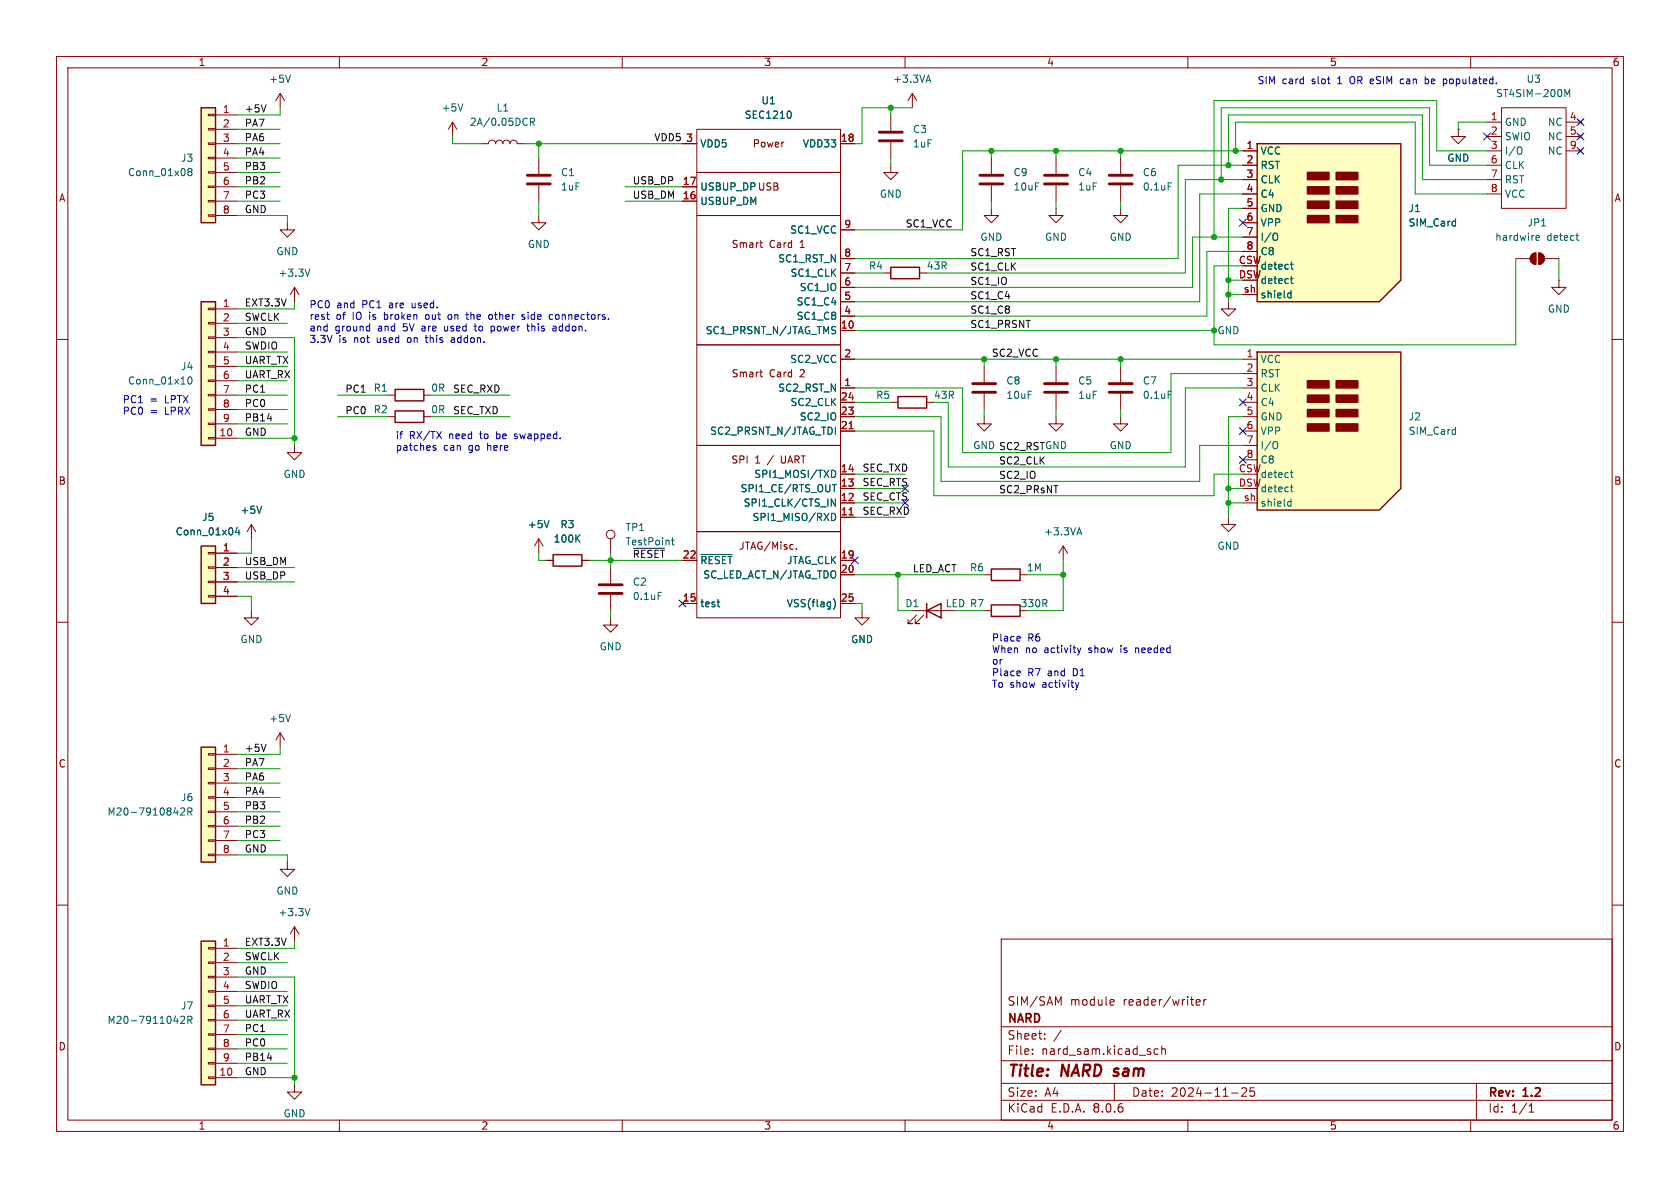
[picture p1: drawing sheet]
<svg xmlns="http://www.w3.org/2000/svg" width="297mm" height="210mm" viewBox="0 0 297 210" stroke-linecap="round" stroke-linejoin="round" font-family="sans-serif">
<g fill="none" stroke="#840000" stroke-width=".18">
<path d="M10 10h277v190h-277zM12 12h273v186h-273zM60 10v2M110 10v2M160 10v2M210 10v2M260 10v2M186.7 36.8v1.3h1.3l-1.3 1.3-1.3-1.3h1.3M10 60h2M285 60h2M10 110h2M161.3 108h7.6"/>
<path d="M162.1 108.7l-1.6 1.5h.8h-.8v-.7M163.3 108.7l-1.5 1.5h.8h-.8v-.7M174 108h1.3M174 101.6h1.3M180.3 101.6h1.3M285 110h2M10 160h2M285 160h2M177 166h108v32h-108zM187.1 177.3l.5-1.1v1.5M196.5 176.7l.4 .1 .1 .3-.8 .1M196.9 177.6l-.4 .1"/>
<path d="M211.5 177.2l.7-.1-.1-.3-.4-.1-.2 .2v.7h.6M212.8 176.7v1M213.2 176.7l-.2 .1-.2 .2M60 198v2M110 198v2M160 198v2M177 194.5h108M177 191.5h108M177 187.5h108M177 181.5h108M182.5 186.3v.1M182.5 185.5v.1"/>
<path d="M184.7 183.6v.1M184.7 182.8v.1M187.6 182.1l-1.3 2M197 191.5v3M204.7 185.5l-.4-.1-.3 .3v.4l.2 .2h.5M205.4 185.5l.2-.1 .4 .1v.9M205.4 184.9v1.5M210 198v2M217.7 193.2h1.2M219.5 192.4l.6-.1 .2 .1 .1 .3-.9 1.1h.9M221.7 192.3h-.7v.7l.2-.1h.5l.1 .3-.1 .5-.2 .1-.5-.1M260 198v2"/>
<path d="M261 191.5v6.5M270.3 196.6h.9M270.3 195.5l.4-.4v1.5"/>
</g>
<path d="M163.8 108l2.6-1.3v2.5zM163.8 106.7v2.5M175.3 106.9h5v2.1h-5zM175.3 100.6h5v2h-5z" fill="none" stroke="#840000" stroke-width=".25"/>
<path d="M35.6 53.3h2.5v25.4h-2.5z" fill="#ffffc2"/>
<g fill="none" stroke="#840000" stroke-width=".18">
<path d="M80 21.6l-.8 1.3M80 21.6v2.5M80 21.6l.8 1.3M36.8 59.6h1.3v.2h-1.3zM36.8 57h1.3v.3h-1.3zM36.8 54.5h1.3v.2h-1.3zM38.1 54.6h3.8M38.1 57.2h3.8M38.1 59.7h3.8M36.8 77.3h1.3v.3h-1.3zM36.8 74.8h1.3v.3h-1.3zM36.8 72.3h1.3v.2h-1.3z"/>
<path d="M36.8 69.7h1.3v.3h-1.3zM36.8 67.2h1.3v.2h-1.3zM36.8 64.6h1.3v.3h-1.3zM36.8 62.1h1.3v.3h-1.3zM38.1 77.5h3.8M38.1 62.2h3.8M38.1 64.8h3.8M38.1 67.3h3.8M38.1 69.9h3.8M38.1 72.4h3.8M38.1 74.9h3.8M157.5 71.1h1.2"/>
<path d="M163.8 71.1h1.3M107.9 95.3v2.5M188 96.5l-.8 1.3M188 96.5v2.6M188 96.5l.7 1.3M107.9 109.2v1.3h1.3l-1.3 1.3-1.2-1.3h1.2M107.9 100.3v2.8M107.9 105.2v2.8M50.8 152.4v1.3h1.3l-1.3 1.2-1.3-1.2h1.3"/>
<circle cx="107.9" cy="94.5" r=".76"/>
</g>
<path d="M35.6 53.3h2.5v25.4h-2.5zM158.7 70.1h5.1v2h-5.1z" fill="none" stroke="#840000" stroke-width=".25"/>
<path d="M81.8 18.4l-.4 1.2M33.4 66.7l.1-.1a.68 .68 0 0 1 .5 .7 .68 .68 0 0 1-.5 .6 .84 .84 0 0 1-.1-1.2zM118.7 95.5h.5M118.9 95.1v1.1l.3 .1M190.5 94.2h.6M190.8 93.3l.4 1.3M116.3 104.7h.7" fill="none" stroke="#006464" stroke-width=".18"/>
<path d="M105.9 104.9h4.1M105.9 103.4h4.1" fill="none" stroke="#840000" stroke-width=".51"/>
<path d="M35.6 166.4h2.5v25.4h-2.5z" fill="#ffffc2"/>
<g fill="none" stroke="#840000" stroke-width=".18">
<path d="M161.3 16.5l-.8 1.3M161.3 16.5v2.6M161.3 16.5l.8 1.3M120.6 35.6h2.6M120.6 33h2.6M120.6 25.4h2.6M123.2 38.1h25.4v22.9h-25.4zM123.2 30.5h25.4v7.6h-25.4zM123.2 22.9h25.4v7.6h-25.4zM148.6 25.4h2.5M134.3 42.9h.5M134.5 43.6l.3 .2"/>
<path d="M148.6 58.4h2.5M148.6 55.9h2.5M148.6 53.3h2.5M148.6 50.8h2.5M148.6 48.3h2.5M148.6 45.7h2.5M148.6 40.6h2.5M268 45.7h2.5M270.8 45l.7-.3v2a1.02 1.02 0 0 1-.9-.6 1.02 1.02 0 0 1 .2-1.1zM272 44.7a1.02 1.02 0 0 1 1 1 1.02 1.02 0 0 1-1 1zM273 45.7h2.6M275.6 49.5v1.3h1.3l-1.3 1.3-1.3-1.3h1.3"/>
<path d="M275.6 49.5h.1M123.2 78.7h25.4v15.3h-25.4zM123.2 61h25.4v17.7h-25.4zM134.3 65.8h.5M134.5 66.4l.3 .2M148.6 68.6h2.5M148.6 63.5h2.5M148.6 76.2h2.5M148.6 73.7h2.5M148.6 71.1h2.5M120.6 99.1h2.6M123.2 94h25.4v15.2h-25.4z"/>
<path d="M140.1 96.3h.1M140.2 97l-.1 .1M140.8 97v.1M148.6 91.4h2.5M148.6 88.9h2.5M148.6 86.4h2.5M148.6 83.8h2.5M148.6 99.1h2.5M120.6 106.7h2.6M148.6 106.7h2.5M148.6 101.6h2.5M36.8 177.7h1.3v.2h-1.3z"/>
<path d="M36.8 175.1h1.3v.3h-1.3zM36.8 172.6h1.3v.2h-1.3zM36.8 170.1h1.3v.2h-1.3zM36.8 167.5h1.3v.3h-1.3zM38.1 167.6h3.8M38.1 170.2h3.8M38.1 172.7h3.8M38.1 175.3h3.8M38.1 177.8h3.8M52.1 163.8l-.8 1.3M52.1 163.8v2.6M52.1 163.8l.7 1.3"/>
<path d="M36.8 190.4h1.3v.2h-1.3zM36.8 187.8h1.3v.3h-1.3zM36.8 185.3h1.3v.2h-1.3zM36.8 182.8h1.3v.2h-1.3zM36.8 180.2h1.3v.3h-1.3zM38.1 190.5h3.8M38.1 180.3h3.8M38.1 182.9h3.8M38.1 185.4h3.8M38.1 188h3.8M52.1 191.8v1.2h1.2l-1.2 1.3-1.3-1.3h1.3"/>
</g>
<path d="M35.6 166.4h2.5v25.4h-2.5z" fill="none" stroke="#840000" stroke-width=".25"/>
<g fill="none" stroke="#006464" stroke-width=".18">
<path d="M139.6 19.6a.79 .79 0 0 1 0 1.3M163.8 14.2h.6M164.1 13.3l.5 1.2M147.5 58.4l.2 .2-.2 .4M147.6 57.7l.1 .1M271.5 42.3l.2 .2 .4-.1M271.5 41.8l.2-.2h.3l.1 .2v.1l-.6 .2M278.6 41.6h.5M278.8 42.3l.3 .2M147.7 75.5v1.3M123.9 98h5.5M147 83.1a.64 .64 0 0 1 .7 .7 .64 .64 0 0 1-.7 .6"/>
<path d="M147 90.7a.64 .64 0 0 1 .7 .7 .64 .64 0 0 1-.7 .6M147.1 85.7h.8M147.5 85.7v1.2M147.7 88.2v1.3l-.7-1.3v1.3M126.8 106.4h.4M127.1 107.3h.1M147.3 105.8a1.46 1.46 0 0 1 0 1.9M31.9 179.8l.5-.2 .3 .4-.8 .9h.8M54.8 160.6l-.4 1.3M33.2 180.3h.6l.1-.2v-.3l-.7-.2v1.3M33.5 180.3l.4 .6"/>
</g>
<path d="M150.1 75.8h.7M150.1 91h.7" fill="none" stroke="#a90000" stroke-width=".18"/>
<g fill="#840000" stroke="#840000" stroke-width=".18">
<path d="M272 44.7a1.02 1.02 0 0 1 1 1 1.02 1.02 0 0 1-1 1z"/>
<path d="M270.8 45l.7-.3v2a1.02 1.02 0 0 1-.9-.6 1.02 1.02 0 0 1 .2-1.1z"/>
</g>
<path d="M35.6 132.1h2.5v20.3h-2.5z" fill="#ffffc2"/>
<g fill="none" stroke="#840000" stroke-width=".18">
<path d="M85.1 25.4h1.3a.64 .64 0 0 1 .6-.6 .64 .64 0 0 1 .6 .6 .64 .64 0 0 1 .7-.6 .64 .64 0 0 1 .6 .6 .64 .64 0 0 1 .6-.6 .64 .64 0 0 1 .7 .6 .64 .64 0 0 1 .6-.6 .64 .64 0 0 1 .6 .6h1.3M157.5 20.3v2.8M157.5 25.1v2.8M152.4 108v1.2h1.3l-1.3 1.3-1.3-1.3h1.3M36.8 138.3h1.3v.3h-1.3zM36.8 135.8h1.3v.2h-1.3zM36.8 133.2h1.3v.3h-1.3zM38.1 133.4h3.8M38.1 135.9h3.8M38.1 138.4h3.8M49.5 129.5l-.7 1.3M49.5 129.5v2.6"/>
<path d="M49.5 129.5l.8 1.3M36.8 151h1.3v.3h-1.3zM36.8 148.5h1.3v.2h-1.3zM36.8 145.9h1.3v.3h-1.3zM36.8 143.4h1.3v.2h-1.3zM36.8 140.8h1.3v.3h-1.3zM38.1 141h3.8M38.1 143.5h3.8M38.1 146.1h3.8M38.1 148.6h3.8M38.1 151.1h3.8"/>
</g>
<path d="M35.6 132.1h2.5v20.3h-2.5z" fill="none" stroke="#840000" stroke-width=".25"/>
<path d="M93.8 21.6l.6-.1 .1-.2-.1-.3-.6-.1v1.3M94.1 21.6l.4 .6M51.3 126.3l-.4 1.3M31.9 142.9l.5-.1 .3 .4-.8 .9h.8M33.2 143.5l.6-.1 .1-.2v-.3l-.7-.1v1.3M33.5 143.5l.4 .6" fill="none" stroke="#006464" stroke-width=".18"/>
<path d="M155.4 24.9h4.1M155.4 23.4h4.1" fill="none" stroke="#840000" stroke-width=".51"/>
<path d="M35.6 19.1h2.5v20.3h-2.5z" fill="#ffffc2"/>
<g fill="none" stroke="#840000" stroke-width=".18">
<path d="M49.5 16.5l-.7 1.3M49.5 16.5v2.6M49.5 16.5l.8 1.3M265.4 19.1h11.5v17.7h-11.5zM36.8 38h1.3v.2h-1.3zM36.8 35.4h1.3v.3h-1.3zM36.8 32.9h1.3v.2h-1.3zM36.8 30.4h1.3v.2h-1.3zM36.8 27.8h1.3v.3h-1.3zM36.8 25.3h1.3v.2h-1.3zM36.8 22.7h1.3v.3h-1.3zM36.8 20.2h1.3v.2h-1.3z"/>
<path d="M38.1 20.3h3.8M38.1 22.9h3.8M38.1 25.4h3.8M38.1 27.9h3.8M38.1 30.5h3.8M38.1 33h3.8M38.1 35.6h3.8M38.1 38.1h3.8M50.8 39.4v1.2h1.3l-1.3 1.3-1.3-1.3h1.3M95.2 38.1v1.3h1.3l-1.3 1.2-1.2-1.2h1.2M95.2 27.9v2.8M95.2 32.8v2.8"/>
<path d="M157.5 29.2v1.3h1.2l-1.2 1.3-1.3-1.3h1.3M175.3 36.8v1.3h1.2l-1.2 1.3-1.3-1.3h1.3M175.3 27.9v2.8M175.3 32.8v2.8M186.7 27.9v2.8M186.7 32.8v2.8M198.1 36.8v1.3h1.3l-1.3 1.3-1.3-1.3h1.3M198.1 27.9v2.8M198.1 32.8v2.8M257.8 22.9v1.2h1.3l-1.3 1.3-1.3-1.3h1.3M257.8 22.9h.1M262.9 21.6h2.5"/>
<path d="M262.9 24.1h2.5M262.9 26.7h2.5M262.9 29.2h2.5M262.9 31.8h2.5M262.9 34.3h2.5M276.9 21.6h2.5M276.9 24.1h2.5M276.9 26.7h2.5M279 21.2l.8 .8M279 23.7l.8 .8M279 26.3l.8 .8M279.8 21.2l-.8 .8"/>
<path d="M279.8 23.7l-.8 .8M279.8 26.3l-.8 .8M156.2 48.3h1.3M162.6 48.3h1.2M217.2 53.3v1.3h1.2l-1.2 1.3-1.3-1.3h1.3M186.7 64.8v2.8M186.7 69.6v2.8M198.1 64.8v2.8M198.1 69.6v2.8M95.2 95.3v2.5M95.2 95.3l-.7 1.2M95.2 95.3l.8 1.2"/>
<path d="M217.2 91.4v1.3h1.2l-1.2 1.3-1.3-1.3h1.3"/>
</g>
<path d="M35.6 19.1h2.5v20.3h-2.5zM157.5 47.2h5.1v2.1h-5.1z" fill="none" stroke="#840000" stroke-width=".25"/>
<path d="M51.3 13.3l-.4 1.2M276.6 17.1v-1.3l.5 .9 .4-.9v1.3M33.5 30.3l-.3-.2 .3-.3h.2l.2 .2-.2 .3M33.5 30.3l-.3 .3v.2l.3 .3h.2l.2-.3v-.3l-.2-.2M33.5 30.3h.2M206.5 32.3h.6M268.8 26h.1a.81 .81 0 0 1-.1 1.2M206.5 69.2h.6M97.1 92l-.5 1.3" fill="none" stroke="#006464" stroke-width=".18"/>
<path d="M93.2 32.5h4.1M93.2 31h4.1M173.2 32.5h4.1M173.2 31h4.1M184.7 32.5h4M184.7 31h4M196.1 32.5h4.1M196.1 31h4.1M184.7 69.3h4M184.7 67.8h4M196.1 69.3h4.1M196.1 67.8h4.1" fill="none" stroke="#840000" stroke-width=".51"/>
<path d="M222.2 62.2h25.4v24.2l-3.8 3.8h-21.6z" fill="#ffffc2"/>
<g fill="#840000" stroke="#840000" stroke-width=".25">
<path d="M231.1 74.9h3.8v1.3h-3.8z"/>
<path d="M231.1 72.4h3.8v1.3h-3.8z"/>
<path d="M231.1 69.9h3.8v1.2h-3.8z"/>
<path d="M231.1 67.3h3.8v1.3h-3.8z"/>
<path d="M236.2 74.9h3.8v1.3h-3.8z"/>
<path d="M236.2 72.4h3.8v1.3h-3.8z"/>
<path d="M236.2 69.9h3.8v1.2h-3.8z"/>
<path d="M236.2 67.3h3.8v1.3h-3.8z"/>
</g>
<path d="M69.8 68.8h5.1v2.1h-5.1zM69.8 72.6h5.1v2.1h-5.1zM222.2 62.2h25.4v24.2l-3.8 3.8h-21.6z" fill="none" stroke="#840000" stroke-width=".25"/>
<g fill="none" stroke="#840000" stroke-width=".18">
<path d="M68.6 73.7h1.2M68.6 69.9h1.2M74.9 73.7h1.3M74.9 69.9h1.3M186.7 73.7v1.2h1.3l-1.3 1.3-1.3-1.3h1.3M198.1 73.7v1.2h1.3l-1.3 1.3-1.3-1.3h1.3M219.7 63.5h2.5M219.7 66h2.5M219.7 68.6h2.5M219.7 71.1h2.5M219.7 73.7h2.5M219.7 76.2h2.5"/>
<path d="M219.7 78.7h2.5M219.7 81.3h2.5M219.7 88.9h2.5"/>
</g>
<path d="M225.6 78l.1 .1a.81 .81 0 0 1-.1 1.2M227.9 88.6l.3 .1M228.1 83.6h.5M228.1 86.1h.5M228.2 88.2v1.3M228.2 89.4l-.3 .1M228.3 83.1v1.1l.3 .2M228.3 85.7v1.1l.3 .1" fill="none" stroke="#006464" stroke-width=".18"/>
<path d="M222.2 25.4h25.4v24.1l-3.8 3.8h-21.6z" fill="#ffffc2"/>
<g fill="#840000" stroke="#840000" stroke-width=".25">
<path d="M231.1 38.1h3.8v1.3h-3.8z"/>
<path d="M231.1 35.6h3.8v1.2h-3.8z"/>
<path d="M231.1 33h3.8v1.3h-3.8z"/>
<path d="M231.1 30.5h3.8v1.3h-3.8z"/>
<path d="M236.2 38.1h3.8v1.3h-3.8z"/>
<path d="M236.2 35.6h3.8v1.2h-3.8z"/>
<path d="M236.2 33h3.8v1.3h-3.8z"/>
<path d="M236.2 30.5h3.8v1.3h-3.8z"/>
</g>
<path d="M222.2 25.4h25.4v24.1l-3.8 3.8h-21.6zM97.8 98h5.1v2.1h-5.1z" fill="none" stroke="#840000" stroke-width=".25"/>
<g fill="none" stroke="#840000" stroke-width=".18">
<path d="M219.7 26.7h2.5M219.7 29.2h2.5M219.7 31.8h2.5M219.7 34.3h2.5M219.7 36.8h2.5M219.7 39.4h2.5M52.1 50.8l-.8 1.3M52.1 50.8v2.5M52.1 50.8l.7 1.3M219.7 41.9h2.5M219.7 44.5h2.5M219.7 52.1h2.5"/>
<path d="M52.1 78.7v1.3h1.2l-1.2 1.3-1.3-1.3h1.3M174 64.8v2.8M174 69.6v2.8M44.4 92.7l-.7 1.3M44.4 92.7v2.6M44.4 92.7l.8 1.3M96.5 99.1h1.3M102.9 99.1h1.2"/>
</g>
<path d="M54.8 47.6l-.4 1.2M225.6 41.2l.1 .1a.81 .81 0 0 1-.1 1.2M227.9 51.8l.3 .1M228.1 46.7h.5M228.1 49.3h.5M228.2 51.4v1.2M228.2 52.6h-.3M228.3 46.3v1.1l.3 .2M228.3 48.8v1.1l.3 .2M46.3 89.5l-.5 1.2M102 95.1l.5 .7M102.5 94.6l-.7 .7" fill="none" stroke="#006464" stroke-width=".18"/>
<path d="M172 69.3h4M172 67.8h4" fill="none" stroke="#840000" stroke-width=".51"/>
<path d="M35.6 96.5h2.5v10.2h-2.5z" fill="#ffffc2"/>
<g fill="none" stroke="#840000" stroke-width=".18">
<path d="M120.6 35.6h2.6M120.6 33h2.6M120.6 25.4h2.6M148.6 25.4h2.5M219.7 26.7h2.5M219.7 29.2h2.5M219.7 31.8h2.5M219.7 34.3h2.5M219.7 36.8h2.5M219.7 39.4h2.5M257.8 22.9h.1M148.6 58.4h2.5"/>
<path d="M148.6 55.9h2.5M148.6 53.3h2.5M148.6 50.8h2.5M148.6 48.3h2.5M148.6 45.7h2.5M148.6 40.6h2.5M219.7 41.9h2.5M219.7 44.5h2.5M219.7 52.1h2.5M148.6 68.6h2.5M148.6 63.5h2.5M148.6 76.2h2.5"/>
<path d="M148.6 73.7h2.5M148.6 71.1h2.5M174 73.7v1.2h1.3l-1.3 1.3-1.3-1.3h1.3M36.8 97.7h1.3v.2h-1.3zM38.1 97.8h3.8M96.5 99.1h1.3M102.9 99.1h1.2M120.6 99.1h2.6M148.6 91.4h2.5M148.6 88.9h2.5M148.6 86.4h2.5M148.6 83.8h2.5"/>
<path d="M148.6 99.1h2.5M36.8 105.3h1.3v.2h-1.3zM36.8 102.7h1.3v.3h-1.3zM36.8 100.2h1.3v.3h-1.3zM38.1 100.3h3.8M38.1 102.9h3.8M38.1 105.4h3.8M44.4 108v1.2h1.3l-1.3 1.3-1.2-1.3h1.2M120.6 106.7h2.6M148.6 106.7h2.5M148.6 101.6h2.5"/>
</g>
<path d="M35.6 96.5h2.5v10.2h-2.5z" fill="none" stroke="#840000" stroke-width=".25"/>
<g fill="none" stroke="#006464" stroke-width=".18">
<path d="M139.6 19.6a.79 .79 0 0 1 0 1.3M147.5 58.4l.2 .2-.2 .4M147.6 57.7l.1 .1M225.6 41.2l.1 .1a.81 .81 0 0 1-.1 1.2M227.9 51.8l.3 .1M228.1 46.7h.5M228.1 49.3h.5M228.2 51.4v1.2M228.2 52.6h-.3M228.3 46.3v1.1l.3 .2M228.3 48.8v1.1l.3 .2M147.7 75.5v1.3"/>
<path d="M41.9 93.2l-.3 .9h.8M42.2 93.7v.9M46.3 89.5l-.5 1.2M97.1 92l-.5 1.3M102 95.1l.5 .7M102.5 94.6l-.7 .7M123.9 98h5.5M147 83.1a.64 .64 0 0 1 .7 .7 .64 .64 0 0 1-.7 .6M147 90.7a.64 .64 0 0 1 .7 .7 .64 .64 0 0 1-.7 .6M147.1 85.7h.8M147.5 85.7v1.2M147.7 88.2v1.3l-.7-1.3v1.3"/>
<path d="M126.8 106.4h.4M127.1 107.3h.1M147.3 105.8a1.46 1.46 0 0 1 0 1.9"/>
</g>
<path d="M47 18.5l-.4 1.3M112 96.9h5.5M47 131.6l-.4 1.2" fill="none" stroke="#0f0f0f" stroke-width=".18"/>
<g fill="none" stroke="#0000c2" stroke-width=".18">
<path d="M248 14h-.3l-.2 .2 .1 .5 .4 .1M252 14h.3l.2 .1M252 13.5v1.3M252.5 14.7l-.2 .1-.3-.1M255.3 14h.4l.1 .2-.1 .5-.4 .1M57.7 55.6h.5M58.1 56.5h.1M65.2 57.7h.2M65.4 57.2v1.3M65.4 58.4l-.2 .1M75.2 59.7h.4M75.3 59.3l.1 1.2"/>
<path d="M75.3 55.7l-.1 .2 .1 .5M78.6 57.7v.6l.2 .2M79.6 55.6l-.3 .1-.1 .2 .1 .4 .3 .2M80.2 59.7l-.4 .1M82.3 55.6h.5M82.5 56.3l.3 .2M83.8 57.7h.5M84 57.2v1.1l.3 .2M86.5 55.7l.3-.1 .3 .3-.1 .4-.2 .2-.3-.1M86.8 57.7h.4l.2 .1M87.4 58.4l-.2 .1-.4-.1M92.3 55.7h.4"/>
<path d="M92.3 56l.4 .1 .1 .2-.2 .2-.3-.1M93.1 57.7h.5M93.3 57.2v1.1l.3 .2M97.3 55.6l.4 .1M97.7 56.4l-.4 .1M97.8 57.7h.5v.8M97.8 58.4h.5M98.3 55.7v.6M98.3 58l-.5 .1M76.5 79l.6 .4-.2 .2-.4-.1M77 78.8l-.3-.1-.2 .2M80.2 60.1h-.3l-.2 .1 .1 .3h.4"/>
<path d="M90.9 77.5l.2 .1M91.1 76.7l-.2 .2 .2 .2M180.2 112.5l.2 .3-.6 .1M180.2 118.6l.2 .3-.6 .1M180.3 113.3h-.1M180.3 119.4l-.1 .1M190.5 114.5l.3 .9M190.8 115.4l-.1 .3M191.1 114.5l-.3 .9M200.8 114.5v.9M200.9 114.5l-.1 .1M190.1 120.7l.3 .8"/>
<path d="M190.4 121.5l-.1 .3M190.7 120.7l-.3 .8"/>
</g>
<g fill="none" stroke="#009600" stroke-width=".18">
<path d="M49.5 19.1v1.2h-7.6M157.5 19.1v1.2M161.3 19.1h-8.9v6.3h-1.3M41.9 35.6h7.6M41.9 25.4h7.6M41.9 33h7.6M41.9 22.9h7.6M41.9 38.1h8.9v1.3M41.9 27.9h7.6M41.9 30.5h7.6M80 24.1v1.3h5.1M92.7 25.4h27.9"/>
<path d="M95.2 25.4v2.5M95.2 35.6v2.5M110.5 35.6h10.1M110.5 33h10.1M157.5 27.9v1.3M175.3 26.7v1.2M175.3 35.6v1.2M186.7 26.7v1.2M186.7 35.6v1.2M198.1 26.7v1.2M198.1 35.6v1.2M217.2 29.2v-8.9h34.3v11.5h11.4"/>
<path d="M218.4 26.7v-5.1h31.8v12.7h12.7M219.7 31.8h-10.2v16.5h-45.7M219.7 26.7h-49.5v13.9h-19.1M219.7 36.8h-2.5v16.5M219.7 29.2h-11.4v16.5h-57.2M219.7 34.3h-7.6v19h-61M262.9 26.7h-8.9v-8.9h-39.4v24.1M262.9 29.2h-10.2v-10.1h-36.8v12.7M262.9 21.6h-5.1v1.3M41.9 59.7h10.2v19M41.9 57.2h8.9M52.1 53.3v1.3h-10.2"/>
<path d="M151.1 58.4h63.5M151.1 48.3h5.1M217.2 49.5h2.5M217.2 52.1h2.5M219.7 44.5h-6.3v11.4h-62.3M219.7 41.9h-8.9v8.9h-59.7M268 45.7v15.3h-53.4v-14h5.1M275.6 45.7v3.8M41.9 62.2h8.9M41.9 67.3h8.9M41.9 64.8h8.9M41.9 69.9h8.9"/>
<path d="M41.9 77.5h10.2M41.9 74.9h8.9M41.9 72.4h8.9M59.7 73.7h8.9M59.7 69.9h8.9M76.2 73.7h14M76.2 69.9h14M151.1 63.5h68.6M151.1 76.2h14v11.4h49.5v-3.8h5.1M151.1 73.7h15.3v11.4h45.7v-6.4h7.6M151.1 71.1h6.4M174 63.5v1.3"/>
<path d="M174 72.4v1.3M186.7 63.5v1.3M186.7 72.4v1.3M198.1 63.5v1.3M198.1 72.4v1.3M219.7 66h-12.7v14h-36.8v-11.4h-19.1M219.7 73.7h-2.5v17.7M219.7 68.6h-10.2v14h-41.9v-11.5M44.4 95.3v2.5h-2.5M95.2 97.8v1.3h1.3M104.1 99.1h16.5M107.9 97.8v2.5"/>
<path d="M151.1 91.4h8.9M151.1 86.4h8.9M151.1 88.9h8.9M151.1 83.8h8.9M188 99.1v8.9h-6.4M217.2 86.4h2.5M217.2 88.9h2.5M41.9 100.3h10.2M41.9 102.9h10.2M41.9 105.4h2.5v2.6M107.9 108v1.2M151.1 101.6h22.9"/>
<path d="M151.1 106.7h1.3v1.3M158.7 101.6v6.4h2.6M168.9 108h5.1M181.6 101.6h6.4M41.9 138.4h7.6M41.9 135.9h7.6M49.5 132.1v1.3h-7.6M41.9 141h7.6M41.9 151.1h8.9v1.3M41.9 143.5h7.6M41.9 148.6h7.6M41.9 146.1h7.6"/>
<path d="M41.9 172.7h10.2v19.1M41.9 177.8h8.9M41.9 175.3h8.9M41.9 170.2h8.9M52.1 166.4v1.2h-10.2M41.9 188h8.9M41.9 190.5h10.2M41.9 185.4h8.9M41.9 182.9h8.9M41.9 180.3h8.9"/>
</g>
<g fill="none" stroke="#000084" stroke-width=".18">
<path d="M219.1 38.8l1.2 1.2M220.3 38.8l-1.2 1.2M262.3 23.5l1.2 1.2M263.5 23.5l-1.2 1.2M278.8 26.1l1.2 1.2M278.8 21l1.2 1.2M278.8 23.5l1.2 1.2M280 26.1l-1.2 1.2M280 21l-1.2 1.2M280 23.5l-1.2 1.2M219.1 75.6l1.2 1.2M219.1 70.5l1.2 1.2"/>
<path d="M220.3 75.6l-1.2 1.2M220.3 70.5l-1.2 1.2M150.5 98.5l1.2 1.2M151.7 98.5l-1.2 1.2M159.4 88.3l1.2 1.2M159.4 85.8l1.2 1.2M160.6 88.3l-1.2 1.2M160.6 85.8l-1.2 1.2M219.1 80.7l1.2 1.2M220.3 80.7l-1.2 1.2M120 106.1l1.3 1.2M121.3 106.1l-1.3 1.2"/>
</g>
<path d="M150.1 75.8h.7M150.1 91h.7" fill="none" stroke="#a90000" stroke-width=".18"/>
<g fill="#009600" stroke="#009600" stroke-width=".18">
<circle cx="174" cy="63.5" r=".46"/>
<circle cx="158.7" cy="101.6" r=".46"/>
<circle cx="157.5" cy="19.1" r=".46"/>
<circle cx="175.3" cy="26.7" r=".46"/>
<circle cx="186.7" cy="26.7" r=".46"/>
<circle cx="198.1" cy="26.7" r=".46"/>
<circle cx="214.6" cy="58.4" r=".46"/>
<circle cx="217.2" cy="52.1" r=".46"/>
<circle cx="217.2" cy="29.2" r=".46"/>
<circle cx="215.9" cy="31.8" r=".46"/>
<circle cx="186.7" cy="63.5" r=".46"/>
<circle cx="198.1" cy="63.5" r=".46"/>
<circle cx="217.2" cy="49.5" r=".46"/>
<circle cx="214.6" cy="41.9" r=".46"/>
<circle cx="218.4" cy="26.7" r=".46"/>
<circle cx="217.2" cy="88.9" r=".46"/>
<circle cx="188" cy="101.6" r=".46"/>
<circle cx="217.2" cy="86.4" r=".46"/>
<circle cx="52.1" cy="190.5" r=".46"/>
<circle cx="107.9" cy="99.1" r=".46"/>
<circle cx="52.1" cy="77.5" r=".46"/>
<circle cx="95.2" cy="25.4" r=".46"/>
</g>
<g font-size="2.8" fill="#840000">
<text x="178" y="190.9">Title:</text>
<text x="187.7" y="190.9">NARD sam</text>
</g>
<g font-size="2.1" fill="#840000">
<text x="178" y="178">SIM/SAM</text>
<text x="189.2" y="178">module</text>
<text x="198.6" y="178">reader/writer</text>
<text x="178" y="184">Sheet:</text>
<text x="178" y="181.2">NARD</text>
<text x="178" y="186.7">File:</text>
<text x="184.1" y="186.7">nard_sam.kicad_sch</text>
<text x="178" y="196.9">KiCad</text>
<text x="178" y="194.1">Size:</text>
<text x="184.7" y="194.1">A4</text>
<text x="185.7" y="196.9">E.D.A.</text>
<text x="193.3" y="196.9">8.0.6</text>
<text x="200" y="194.1">Date:</text>
<text x="207" y="194.1">2024-11-25</text>
<text x="263" y="194.3">Rev:</text>
<text x="263" y="196.9">Id:</text>
<text x="267.1" y="196.9">1/1</text>
<text x="269.4" y="194.3">1.2</text>
</g>
<g font-size="1.8" fill="#840000">
<text x="35" y="11.9">1</text>
<text x="85" y="11.9">2</text>
<text x="135" y="11.9">3</text>
<text x="185" y="11.9">4</text>
<text x="235" y="11.9">5</text>
<text x="285" y="11.9">6</text>
<text x="133" y="26.3">Power</text>
<text x="10.3" y="35.9">A</text>
<text x="123.7" y="33.9">USBUP_DP USB</text>
<text x="285.3" y="35.9">A</text>
<text x="129.2" y="44.1">Smart</text>
<text x="136" y="44.1">Card</text>
<text x="141.5" y="44.1">1</text>
<text x="129.2" y="66.9">Smart</text>
<text x="136" y="66.9">Card</text>
<text x="141.5" y="66.9">2</text>
<text x="129.2" y="82.2">SPI</text>
<text x="133.5" y="82.2">1</text>
<text x="135.9" y="82.2">/</text>
<text x="138.4" y="82.2">UART</text>
<text x="10.3" y="85.9">B</text>
<text x="285.3" y="85.9">B</text>
<text x="130.6" y="97.4">JTAG/Misc.</text>
<text x="10.3" y="135.9">C</text>
<text x="285.3" y="135.9">C</text>
<text x="10.3" y="185.9">D</text>
<text x="285.3" y="185.9">D</text>
<text x="35" y="199.9">1</text>
<text x="85" y="199.9">2</text>
<text x="135" y="199.9">3</text>
<text x="185" y="199.9">4</text>
<text x="235" y="199.9">5</text>
<text x="285" y="199.9">6</text>
</g>
<g font-size="1.8" fill="#006464">
<text x="47.5" y="14.8">+5V</text>
<text x="157.8" y="14.8">+3.3VA</text>
<text x="264.4" y="17.4">ST4SIM-200M</text>
<text x="269.8" y="14.8">U3</text>
<text x="78" y="19.9">+5V</text>
<text x="83" y="22.5">2A/0.05DCR</text>
<text x="87.7" y="19.9">L1</text>
<text x="131.6" y="21.2">SEC1210</text>
<text x="134.5" y="18.6">U1</text>
<text x="161.3" y="23.7">C3</text>
<text x="265.9" y="22.5">GND</text>
<text x="273.5" y="22.5">NC</text>
<text x="31.9" y="28.8">J3</text>
<text x="123.7" y="26.3">VDD5</text>
<text x="141.8" y="26.3">VDD33</text>
<text x="161.3" y="26.3">1uF</text>
<text x="222.8" y="27.5">VCC</text>
<text x="255.8" y="28.8">GND</text>
<text x="265.9" y="25">SWIO</text>
<text x="265.9" y="27.5">I/O</text>
<text x="273.5" y="25">NC</text>
<text x="273.5" y="27.5">NC</text>
<text x="22.5" y="31.3">Conn_01x08</text>
<text x="99.1" y="31.3">C1</text>
<text x="99.1" y="33.9">1uF</text>
<text x="123.7" y="33.9">USBUP_DP</text>
<text x="155.4" y="35.2">GND</text>
<text x="179.1" y="31.3">C9</text>
<text x="179.1" y="33.9">10uF</text>
<text x="190.5" y="31.3">C4</text>
<text x="190.5" y="33.9">1uF</text>
<text x="201.9" y="31.3">C6</text>
<text x="201.9" y="33.9">0.1uF</text>
<text x="222.8" y="30.1">RST</text>
<text x="222.8" y="32.6">CLK</text>
<text x="222.8" y="35.2">C4</text>
<text x="265.9" y="30.1">CLK</text>
<text x="265.9" y="32.6">RST</text>
<text x="265.9" y="35.2">VCC</text>
<text x="123.7" y="36.4">USBUP_DM</text>
<text x="139.6" y="41.5">SC1_VCC</text>
<text x="222.8" y="37.7">GND</text>
<text x="222.8" y="40.2">VPP</text>
<text x="248.9" y="37.7">J1</text>
<text x="248.9" y="40.2">SIM_Card</text>
<text x="270" y="40.2">JP1</text>
<text x="48.8" y="45.3">GND</text>
<text x="93.2" y="44">GND</text>
<text x="137.5" y="46.6">SC1_RST_N</text>
<text x="153.5" y="47.9">R4</text>
<text x="163.7" y="47.9">43R</text>
<text x="173.2" y="42.8">GND</text>
<text x="184.7" y="42.8">GND</text>
<text x="196.1" y="42.8">GND</text>
<text x="222.8" y="42.8">I/O</text>
<text x="222.8" y="45.3">C8</text>
<text x="222.8" y="47.9">detect</text>
<text x="264.2" y="42.8">hardwire</text>
<text x="273.5" y="42.8">detect</text>
<text x="49.1" y="49.1">+3.3V</text>
<text x="139.7" y="49.1">SC1_CLK</text>
<text x="141.3" y="51.7">SC1_IO</text>
<text x="222.8" y="50.4">detect</text>
<text x="222.8" y="52.9">shield</text>
<text x="124.7" y="59.3">SC1_PRSNT_N/JTAG_TMS</text>
<text x="140.7" y="56.7">SC1_C8</text>
<text x="140.7" y="54.2">SC1_C4</text>
<text x="215.1" y="59.3">GND</text>
<text x="273.6" y="55.5">GND</text>
<text x="31.9" y="65.6">J4</text>
<text x="139.6" y="64.4">SC2_VCC</text>
<text x="222.8" y="64.4">VCC</text>
<text x="22.5" y="68.2">Conn_01x10</text>
<text x="66" y="69.4">R1</text>
<text x="76.1" y="69.4">0R</text>
<text x="137.5" y="69.4">SC2_RST_N</text>
<text x="139.7" y="72">SC2_CLK</text>
<text x="154.8" y="70.7">R5</text>
<text x="177.8" y="68.2">C8</text>
<text x="177.8" y="70.7">10uF</text>
<text x="190.5" y="68.2">C5</text>
<text x="190.5" y="70.7">1uF</text>
<text x="201.9" y="68.2">C7</text>
<text x="201.9" y="70.7">0.1uF</text>
<text x="222.8" y="66.9">RST</text>
<text x="222.8" y="69.4">CLK</text>
<text x="222.8" y="72">C4</text>
<text x="66" y="73.3">R2</text>
<text x="76.1" y="73.3">0R</text>
<text x="125.4" y="77.1">SC2_PRSNT_N/JTAG_TDI</text>
<text x="141.3" y="74.5">SC2_IO</text>
<text x="222.8" y="74.5">GND</text>
<text x="222.8" y="77.1">VPP</text>
<text x="248.9" y="74.5">J2</text>
<text x="248.9" y="77.1">SIM_Card</text>
<text x="196.1" y="79.6">GND</text>
<text x="222.8" y="79.6">I/O</text>
<text x="222.8" y="82.1">C8</text>
<text x="50" y="84.7">GND</text>
<text x="130.8" y="87.2">SPI1_CE/RTS_OUT</text>
<text x="131.4" y="89.8">SPI1_CLK/CTS_IN</text>
<text x="133.2" y="84.7">SPI1_MOSI/TXD</text>
<text x="222.8" y="84.7">detect</text>
<text x="222.8" y="87.2">detect</text>
<text x="222.8" y="89.8">shield</text>
<text x="31" y="94.8">Conn_01x04</text>
<text x="35.6" y="92.3">J5</text>
<text x="42.4" y="91">+5V</text>
<text x="93.2" y="93.6">+5V</text>
<text x="99" y="93.6">R3</text>
<text x="110.5" y="94.1">TP1</text>
<text x="132.9" y="92.3">SPI1_MISO/RXD</text>
<text x="184.5" y="94.8">+3.3VA</text>
<text x="97.8" y="96.1">100K</text>
<text x="110.5" y="96.6">TestPoint</text>
<text x="123.7" y="99.9">~{RESET}</text>
<text x="139" y="99.9">JTAG_CLK</text>
<text x="171.4" y="101.2">R6</text>
<text x="181.4" y="101.2">1M</text>
<text x="215.1" y="97.4">GND</text>
<text x="111.8" y="103.7">C2</text>
<text x="111.8" y="106.3">0.1uF</text>
<text x="123.7" y="107.5">test</text>
<text x="124.2" y="102.5">SC_LED_ACT_N/JTAG_TDO</text>
<text x="139" y="107.5">VSS(flag)</text>
<text x="159.9" y="107.5">D1</text>
<text x="167.1" y="107.5">LED R7</text>
<text x="180.3" y="107.5">330R</text>
<text x="42.4" y="113.9">GND</text>
<text x="150.4" y="113.9">GND</text>
<text x="105.9" y="115.2">GND</text>
<text x="47.5" y="127.9">+5V</text>
<text x="31.9" y="141.8">J6</text>
<text x="18.9" y="144.4">M20-7910842R</text>
<text x="48.8" y="158.3">GND</text>
<text x="49.1" y="162.2">+3.3V</text>
<text x="31.9" y="178.7">J7</text>
<text x="18.9" y="181.2">M20-7911042R</text>
<text x="50" y="197.7">GND</text>
</g>
<g font-size="1.8" fill="#0000c2">
<text x="222.2" y="15.1">SIM</text>
<text x="226.7" y="15.1">card</text>
<text x="232" y="15.1">slot</text>
<text x="236.7" y="15.1">1</text>
<text x="239.1" y="15.1">OR eSIM</text>
<text x="248.4" y="15.1">can</text>
<text x="253" y="15.1">be</text>
<text x="256.4" y="15.1">populated.</text>
<text x="54.6" y="54.6">PC0</text>
<text x="54.6" y="56.6">rest</text>
<text x="54.6" y="58.7">and</text>
<text x="59.2" y="58.7">ground</text>
<text x="59.4" y="56.6">of</text>
<text x="59.5" y="54.6">and</text>
<text x="62.5" y="56.6">IO</text>
<text x="64.1" y="54.6">PC1</text>
<text x="65.6" y="56.6">is</text>
<text x="66.9" y="58.7">and</text>
<text x="68.4" y="56.6">broken</text>
<text x="69.1" y="54.6">are</text>
<text x="71.5" y="58.7">5V</text>
<text x="73.3" y="54.6">used.</text>
<text x="75" y="58.7">are</text>
<text x="75.9" y="56.6">out</text>
<text x="79.2" y="58.7">used</text>
<text x="80.1" y="56.6">on</text>
<text x="83.5" y="56.6">the</text>
<text x="84.8" y="58.7">to</text>
<text x="87.7" y="56.6">other</text>
<text x="87.8" y="58.7">power</text>
<text x="93.8" y="56.6">side</text>
<text x="94.5" y="58.7">this</text>
<text x="98.8" y="56.6">connectors.</text>
<text x="99.2" y="58.7">addon.</text>
<text x="54.6" y="60.7">3.3V</text>
<text x="59.9" y="60.7">is</text>
<text x="62.7" y="60.7">not</text>
<text x="66.9" y="60.7">used</text>
<text x="72.5" y="60.7">on</text>
<text x="75.9" y="60.7">this</text>
<text x="80.6" y="60.7">addon.</text>
<text x="21.6" y="71.4">PC1</text>
<text x="26.5" y="71.4">=</text>
<text x="29.3" y="71.4">LPTX</text>
<text x="21.6" y="73.4">PC0</text>
<text x="26.5" y="73.4">=</text>
<text x="29.3" y="73.4">LPRX</text>
<text x="69.8" y="77.7">if</text>
<text x="72.4" y="77.7">RX/TX</text>
<text x="79.5" y="77.7">need</text>
<text x="85.2" y="77.7">to</text>
<text x="88.2" y="77.7">be</text>
<text x="91.6" y="77.7">swapped.</text>
<text x="69.8" y="79.8">patches</text>
<text x="78.4" y="79.8">can</text>
<text x="83" y="79.8">go</text>
<text x="86.4" y="79.8">here</text>
<text x="175.3" y="113.5">Place</text>
<text x="181.7" y="113.5">R6</text>
<text x="175.3" y="115.5">When</text>
<text x="175.3" y="117.6">or</text>
<text x="175.3" y="119.6">Place</text>
<text x="181.3" y="115.5">no</text>
<text x="181.7" y="119.6">R7</text>
<text x="184.7" y="115.5">activity</text>
<text x="185.3" y="119.6">and</text>
<text x="190" y="119.6">D1</text>
<text x="192.7" y="115.5">show</text>
<text x="198.6" y="115.5">is</text>
<text x="201.4" y="115.5">needed</text>
<text x="175.3" y="121.7">To show</text>
<text x="184.4" y="121.7">activity</text>
</g>
<g font-size="1.8" fill="#a90000">
<text x="39.3" y="20.1">1</text>
<text x="39.3" y="22.6">2</text>
<text x="263.5" y="21.3">1</text>
<text x="263.5" y="23.9">2</text>
<text x="277.4" y="21.3">4</text>
<text x="277.4" y="23.9">5</text>
<text x="39.3" y="25.1">3</text>
<text x="39.3" y="27.7">4</text>
<text x="121.2" y="25.1">3</text>
<text x="148.5" y="25.1">18</text>
<text x="220.3" y="26.4">1</text>
<text x="220.3" y="29">2</text>
<text x="263.5" y="26.4">3</text>
<text x="263.5" y="29">6</text>
<text x="277.4" y="26.4">9</text>
<text x="39.3" y="30.2">5</text>
<text x="39.3" y="32.8">6</text>
<text x="39.3" y="35.3">7</text>
<text x="120.6" y="35.3">16</text>
<text x="120.6" y="32.8">17</text>
<text x="220.3" y="31.5">3</text>
<text x="220.3" y="34">4</text>
<text x="263.5" y="31.5">7</text>
<text x="263.5" y="34">8</text>
<text x="39.3" y="37.8">8</text>
<text x="149.2" y="40.4">9</text>
<text x="220.3" y="36.6">5</text>
<text x="220.3" y="39.1">6</text>
<text x="220.3" y="41.7">7</text>
<text x="149.2" y="45.5">8</text>
<text x="218.9" y="46.7">CSW</text>
<text x="220.3" y="44.2">8</text>
<text x="149.2" y="53.1">5</text>
<text x="149.2" y="50.5">6</text>
<text x="149.2" y="48">7</text>
<text x="218.9" y="49.3">DSW</text>
<text x="219.8" y="51.8">sh</text>
<text x="39.3" y="54.4">1</text>
<text x="39.3" y="56.9">2</text>
<text x="39.3" y="59.4">3</text>
<text x="148.5" y="58.2">10</text>
<text x="149.2" y="55.6">4</text>
<text x="39.3" y="62">4</text>
<text x="39.3" y="64.5">5</text>
<text x="149.2" y="63.2">2</text>
<text x="220.3" y="63.2">1</text>
<text x="220.3" y="65.8">2</text>
<text x="39.3" y="67.1">6</text>
<text x="39.3" y="69.6">7</text>
<text x="148.5" y="70.9">24</text>
<text x="149.2" y="68.3">1</text>
<text x="220.3" y="68.3">3</text>
<text x="220.3" y="70.9">4</text>
<text x="38.7" y="77.2">10</text>
<text x="39.3" y="72.1">8</text>
<text x="39.3" y="74.7">9</text>
<text x="148.5" y="75.9">21</text>
<text x="148.5" y="73.4">23</text>
<text x="220.3" y="73.4">5</text>
<text x="220.3" y="75.9">6</text>
<text x="148.5" y="83.6">14</text>
<text x="218.9" y="83.6">CSW</text>
<text x="220.3" y="78.5">7</text>
<text x="220.3" y="81">8</text>
<text x="148.5" y="88.6">12</text>
<text x="148.5" y="86.1">13</text>
<text x="218.9" y="86.1">DSW</text>
<text x="219.8" y="88.6">sh</text>
<text x="148.5" y="91.2">11</text>
<text x="39.3" y="97.5">1</text>
<text x="39.3" y="100.1">2</text>
<text x="120.6" y="98.8">22</text>
<text x="148.5" y="98.8">19</text>
<text x="148.5" y="101.3">20</text>
<text x="39.3" y="102.6">3</text>
<text x="39.3" y="105.2">4</text>
<text x="120.6" y="106.4">15</text>
<text x="148.5" y="106.4">25</text>
<text x="39.3" y="133.1">1</text>
<text x="39.3" y="135.6">2</text>
<text x="39.3" y="138.2">3</text>
<text x="39.3" y="140.7">4</text>
<text x="39.3" y="143.3">5</text>
<text x="39.3" y="145.8">6</text>
<text x="39.3" y="148.3">7</text>
<text x="39.3" y="150.9">8</text>
<text x="39.3" y="167.4">1</text>
<text x="39.3" y="169.9">2</text>
<text x="39.3" y="172.5">3</text>
<text x="39.3" y="175">4</text>
<text x="39.3" y="177.5">5</text>
<text x="39.3" y="180.1">6</text>
<text x="39.3" y="182.6">7</text>
<text x="39.3" y="185.2">8</text>
<text x="38.7" y="190.2">10</text>
<text x="39.3" y="187.7">9</text>
</g>
<g font-size="1.8" fill="#0f0f0f">
<text x="43.2" y="22.5">PA7</text>
<text x="43.2" y="20">+5V</text>
<text x="43.2" y="25.1">PA6</text>
<text x="43.2" y="27.6">PA4</text>
<text x="115.6" y="25.1">VDD5</text>
<text x="43.2" y="35.2">PC3</text>
<text x="43.2" y="30.1">PB3</text>
<text x="43.2" y="32.7">PB2</text>
<text x="111.8" y="35.2">USB_DM</text>
<text x="111.8" y="32.7">USB_DP</text>
<text x="43.2" y="37.8">GND</text>
<text x="160" y="40.3">SC1_VCC</text>
<text x="171.4" y="45.4">SC1_RST</text>
<text x="171.4" y="47.9">SC1_CLK</text>
<text x="171.4" y="50.5">SC1_IO</text>
<text x="171.4" y="53">SC1_C4</text>
<text x="43.2" y="59.3">GND</text>
<text x="43.2" y="56.8">SWCLK</text>
<text x="43.2" y="54.3">EXT3.3V</text>
<text x="171.4" y="55.5">SC1_C8</text>
<text x="171.4" y="58.1">SC1_PRSNT</text>
<text x="43.2" y="61.9">SWDIO</text>
<text x="43.2" y="64.4">UART_TX</text>
<text x="175.3" y="63.2">SC2_VCC</text>
<text x="43.2" y="67">UART_RX</text>
<text x="43.2" y="69.5">PC1</text>
<text x="61" y="69.5">PC1</text>
<text x="80" y="69.5">SEC_RXD</text>
<text x="43.2" y="74.6">PB14</text>
<text x="43.2" y="72">PC0</text>
<text x="43.2" y="77.1">GND</text>
<text x="61" y="73.3">PC0</text>
<text x="80" y="73.3">SEC_TXD</text>
<text x="152.4" y="83.5">SEC_TXD</text>
<text x="172" y="79.6">GND SC2_RSTGND</text>
<text x="176.5" y="82.2">SC2_CLK</text>
<text x="152.4" y="88.6">SEC_CTS</text>
<text x="152.4" y="86">SEC_RTS</text>
<text x="176.5" y="87.3">SC2_PRsNT</text>
<text x="176.5" y="84.7">SC2_IO</text>
<text x="152.4" y="91.1">SEC_RXD</text>
<text x="43.2" y="100">USB_DM</text>
<text x="111.8" y="98.7">~{RESET} 22</text>
<text x="161.3" y="101.3">LED_ACT</text>
<text x="43.2" y="102.5">USB_DP</text>
<text x="43.2" y="133">+5V</text>
<text x="43.2" y="135.5">PA7</text>
<text x="43.2" y="138.1">PA6</text>
<text x="43.2" y="140.6">PA4</text>
<text x="43.2" y="143.2">PB3</text>
<text x="43.2" y="148.2">PC3</text>
<text x="43.2" y="145.7">PB2</text>
<text x="43.2" y="150.8">GND</text>
<text x="43.2" y="167.3">EXT3.3V</text>
<text x="43.2" y="172.4">GND</text>
<text x="43.2" y="169.8">SWCLK</text>
<text x="43.2" y="180">UART_RX</text>
<text x="43.2" y="174.9">SWDIO</text>
<text x="43.2" y="177.5">UART_TX</text>
<text x="43.2" y="182.5">PC1</text>
<text x="43.2" y="185.1">PC0</text>
<text x="43.2" y="187.6">PB14</text>
<text x="43.2" y="190.2">GND</text>
</g>
<text font-size="1.8" fill="#009600" x="165" y="70.7">43R</text>
</svg>
